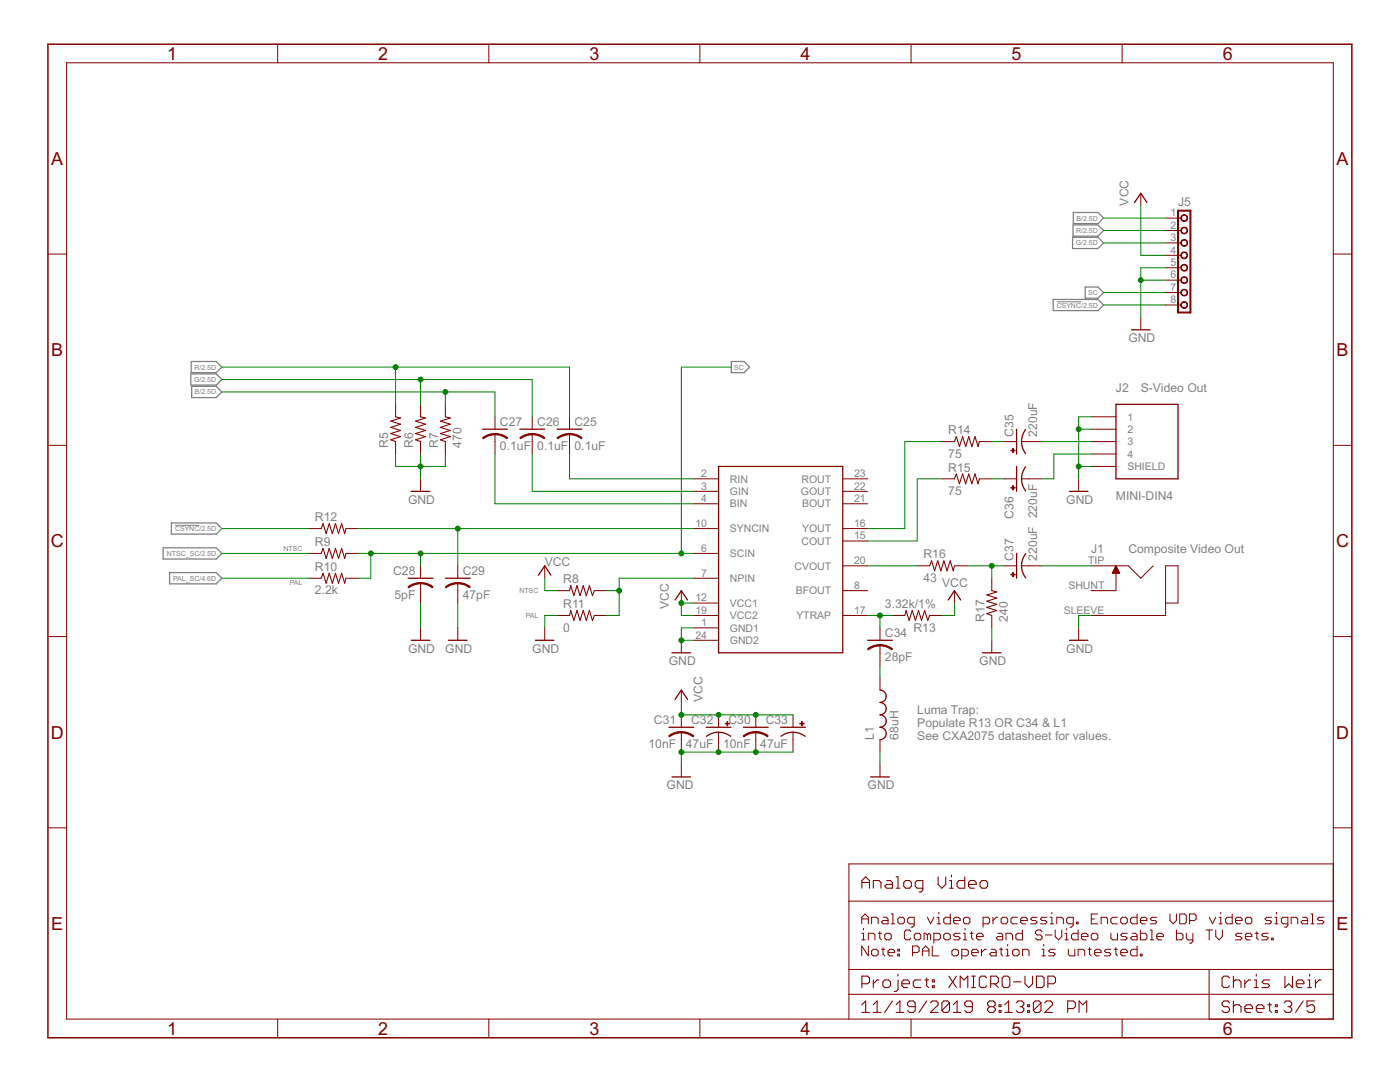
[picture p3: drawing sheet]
<svg xmlns="http://www.w3.org/2000/svg" width="279mm" height="216mm" viewBox="0 0 279 216" stroke-linecap="round" stroke-linejoin="round" font-family="sans-serif">
<path d="M210.2 59.8h8.9l1.1 1.1-1.1 1.1h-8.9zM214.1 47.3h5l1.1 1.2-1.1 1.1h-5zM214.1 44.9h5l1.1 1.1-1.1 1.1h-5zM214.2 42.4h4.9l1.1 1.1-1.1 1.1h-4.9zM216.6 57.3h2.5l1.1 1.1-1.1 1.1h-2.5zM38.1 74.6h5.1l1.1 1.1-1.1 1.1h-5.1zM38.2 72.1h5l1.1 1.2-1.1 1.1h-5zM38.2 77.1h5l1.1 1.1-1.1 1.1h-5zM145.9 72.1h2.6l1.1 1.2-1.1 1.1h-2.6zM32.6 109.3h10.6l1.1 1.1-1.1 1.1h-10.6zM33.8 114.3h9.4l1.1 1.1-1.1 1.1h-9.4zM34.2 104.4h9l1.1 1.1-1.1 1.1h-9z" fill="none" stroke="#808080" stroke-width=".25"/>
<path d="M210.9 60.2h4.9M34.9 104.8h4.9" fill="none" stroke="#808080" stroke-width=".2"/>
<path d="M9.6 8.8h260.2v198.3h-260.2z" fill="none" stroke="#800000" stroke-width=".3"/>
<g fill="none" stroke="#800000" stroke-width=".2">
<path d="M13.3 12.5h252.8v190.8h-252.8zM55.4 8.8v3.7M97.6 8.8v3.7M139.7 8.8v3.7M181.8 8.8v3.7M223.9 8.8v3.7M227.7 38.6v2.4M9.6 50.7h3.7M232.6 43.5h3.1M232.6 46h3.1M232.6 48.5h3.1M232.6 50.9h3.1"/>
<path d="M232.6 53.4h3.1M232.6 55.9h3.1M232.6 58.4h3.1M266.1 50.7h3.7M227.7 63.3v2.5M232.6 60.9h3.1M9.6 88.9h3.7M79 80.7v2.5M79 88.1v2.5M83.9 80.7v2.5M83.9 88.1v2.5M83.9 95.5v2.5"/>
<path d="M88.9 80.7v2.5M88.9 88.1v2.5M98.8 83.2v2.4M98.8 86.6v4M106.2 83.2v2.4M106.2 86.6v4M113.7 83.2v2.4M113.7 86.6v4M138.5 95.5h4.9M138.5 98h4.9M168.2 95.5h4.9M168.2 98h4.9"/>
<path d="M188 95.5h2.5M188 88.1h2.5M195.5 95.5h2.4M195.5 88.1h2.4M200.4 95.5h2.5M200.4 88.1h2.5M203.9 95.5h3.9M203.9 88.1h3.9M215.3 95.5v2.5M217.7 88.1h5M217.7 83.2h5M217.7 85.6h5"/>
<path d="M217.7 90.6h5M217.7 93.1h5M266.1 88.9h3.7M61.6 110.4h2.5M61.6 115.4h2.5M61.6 105.5h2.5M69 110.4h2.5M69 115.4h2.5M69 105.5h2.5M83.9 112.9v2.5M83.9 116.4v3.9M91.4 112.9v2.5"/>
<path d="M91.4 116.4v3.9M108.7 112.9v2.5M111.2 117.9h2.5M118.6 117.9h2.5M136 117.9v2.4M138.5 100.5h4.9M138.5 110.4h4.9M138.5 115.4h4.9M138.5 105.5h4.9M168.2 100.5h4.9M168.2 117.9h4.9M168.2 105.5h4.9"/>
<path d="M168.2 107.9h4.9M168.2 112.9h4.9M183 112.9h2.5M190.5 112.9h2.5M190.5 117.9v2.4M197.9 115.4v2.5M200.4 112.9h2.5M203.9 112.9h3.9M217.7 112.9h7.5l2.5 2.5 2.4-2.5M222 114.3h1.4M222 114.2h1.4M222.1 114.1h1.2"/>
<path d="M222.2 114h1M222.2 113.9h1M222.3 113.7h.8M222.3 113.6h.8M222.4 113.5h.6M222.5 113.4h.4M222.5 113.3h.4M222.6 113.2h.2M222.6 113.1h.2M222.7 112.9h.1M222.7 112.9v5h-5M222.7 112.9l.8 1.5h-1.5z"/>
<path d="M9.6 127h3.7M83.9 125.3v2.5M91.4 125.3v2.5M108.7 125.3v2.5M111.2 122.8h2.5M118.6 122.8h2.5M136 127.8v2.5M136 137.7v2.5M138.5 127.8h4.9M138.5 120.3h4.9M138.5 122.8h4.9M138.5 125.3h4.9"/>
<path d="M168.2 122.8h4.9M175.6 125.3v2.5M175.6 128.8v3.9M175.6 135.2v2.5M178.1 122.8h2.5M185.5 122.8h2.5M197.9 122.8v2.5M197.9 127.8v2.5M215.3 125.3v2.5M232.6 120.3h2.5v-7.4h-2.5v9.9h-14.9M266.1 127h3.7M136 142.6v2.5"/>
<path d="M136 146.1v4M136 152.5v2.5M143.4 142.6v2.5M143.4 146.1v4M150.8 142.6v2.5M150.8 146.1v4M158.3 142.6v2.5M158.3 146.1v4M175.6 147.6v2.5M175.6 152.5v2.5M9.6 165.2h3.7M169.4 179.8h96.7"/>
<path d="M266.1 165.2h3.7M266.1 172.4h-96.7v30.9M169.4 193.4h96.7M169.4 198.4h96.7M172 184.3v-1.3l.6-.6 .7 .6v1.3M172 183.4h1.3M172 186.2h.3v1.3M172 187.5h.6M172.3 185.3v.3M173.3 188.8v1.9l-1.3-1.9v1.9M173.3 187.5v-1.3h1l.3 .4v.9M173.9 184.3v-1.3h1l.4 .4v.9"/>
<path d="M174.3 189.4h.6l.4 .4v.6l-.4 .3h-.6l-.4-.3v-.6zM175.3 186.2h.6M175.6 185.9v1.3l.3 .3M175.9 189.4h.7M176.2 183h.7l.3 .4v.9h-1l-.3-.3 .3-.3h1M176.2 189.1v1.3l.4 .3M176.9 186.2h.6l.4 .4v.6l-.4 .3h-.6l-.3-.3v-.6zM177.2 190.1h1.3v-.3l-.3-.4h-.7l-.3 .4v.6l.3 .3h.7M177.9 184.3h.6M177.9 182.4h.3v1.9M179.2 189.4h.3v.4h-.3zM179.2 190.4h.3v.3h-.3z"/>
<path d="M179.5 183h.7l.3 .4v.6l-.3 .3h-.7l-.3-.3v-.6zM181.8 185.9l-.3-.3h-.7l-.3 .3v1.3l.3 .3h.7l.3-.3M182.1 190.1h1l.3-.3v-.7l-.3-.3h-1v1.9M182.5 184.3h-1l-.4-.3v-.6l.4-.4h1v1.7l-.4 .3h-.3M182.8 186.2h.6l.4 .4v.6l-.4 .3h-.6l-.3-.3v-.6zM184.1 189.8h1.3M184.1 190.7v-1.3l.6-.6 .7 .6v1.3M185.1 183l.6 1.3 .7-1.3M185.1 186.6l-.4-.4h-.3v1.3M185.1 186.6v.9M185.1 186.6l.3-.4 .3 .4v.9M186.1 188.8v1.9h1.3"/>
<path d="M186.4 187.5h1l.3-.3v-.6l-.3-.4h-1v2M187 183h.4v1.3M187 184.3h.7M187.4 182.1v.3M188.3 186.6l.4-.4h.6l.4 .4v.6l-.4 .3h-.6l-.4-.3zM189.7 182.4v1.9h-1l-.4-.3v-.6l.4-.4h1M190 189.8l.3-.4h.7l.3 .4v.6l-.3 .3h-.7l-.3-.3zM190.3 183.7h1.3v-.3l-.3-.4h-.7l-.3 .4v.6l.3 .3h.7M191.6 186.2h-1l-.3 .4 .3 .3h.7l.3 .3-.3 .3h-1M191.9 190.7h1l.4-.3v-.6l-.4-.4h-1v2M192.3 186.2h.3v1.3M192.3 187.5h.6"/>
<path d="M192.6 183h.7l.3 .4v.6l-.3 .3h-.7l-.3-.3v-.6zM192.6 185.3v.3M193.6 186.2h.6M193.9 185.9v1.3l.3 .3M193.9 190.1h1.3v-.3l-.3-.4h-.7l-.3 .4v.6l.3 .3h.7M194.9 186.9h1.3v-.3l-.3-.4h-.7l-.3 .4v.6l.3 .3h.7M195.9 189.4v1.3M196.2 184.3h1l.3-.3v-.6l-.3-.4h-1v2M196.8 189.4h-.3l-.6 .7M197.8 189.4h.7l.3 .4v.9h-1l-.3-.3 .3-.3h1M198.2 183v1.3M199.1 183h-.3l-.6 .7"/>
<path d="M199.1 186.2h.7l.3 .4v.9h-1l-.3-.3 .3-.3h1M199.5 189.4h.6M199.8 189.1v1.3l.3 .3M200.1 183h.7l.3 .4v.6l-.3 .3h-.7l-.3-.3v-.6zM200.8 189.4h.3v1.3M200.8 187.5v-1.3h1l.3 .4v.9M200.8 190.7h.6M201.1 188.4v.4M202.4 189.4h.7l.3 .4v.6l-.3 .3h-.7l-.3-.3v-.6zM203.1 183h-1l-.3 .4v.6l.3 .3h1M203.7 183.7h1.3v-.3l-.3-.4h-.7l-.3 .4v.6l.3 .3h.7M204 185.6v1.9h-.9l-.4-.3v-.6l.4-.4h.9"/>
<path d="M204 190.7v-1.3h1l.4 .4v.9M207 183h-1l-.3 .4 .3 .3h.7l.3 .3-.3 .3h-1M208 185.9l-.4-.3h-.6l-.3 .3v.3l.3 .4h.6l.4 .3v.3l-.4 .3h-.6l-.3-.3M208 190.7h.6M208 189.4h.3v1.3M208.3 188.4v.4M208.6 186.6h1.3M209 183h-1l-.4 .4 .4 .3h.6l.4 .3-.4 .3h-1M209.6 183h.3v1.3M209.6 184.3h.6M209.9 182.1v.3M210.6 185.6v1.3l.6 .6 .7-.6v-1.3"/>
<path d="M210.6 189.4h-1l-.3 .4 .3 .3h.6l.4 .3-.4 .3h-.9M210.9 184.3v-1.3h1l.3 .4v.9M212.6 186.2h.3v1.3M212.6 187.5h.6M212.9 185.3v.3M213.2 189.4v1l.3 .3h1v-1.3M214.2 184.3h-1l-.3-.3v-.6l.3-.4h1v1.7l-.4 .3h-.3M214.8 184h.4v.3h-.4zM215.2 185.6v1.9h-1l-.4-.3v-.6l.4-.4h1M215.2 190.7v-1.3h1l.3 .4v.9M215.8 186.9h1.3v-.3l-.3-.4h-.6l-.4 .4v.6l.4 .3h.6M217.1 189.4h.7"/>
<path d="M217.4 189.1v1.3l.4 .3M217.8 183.4h.6M218.1 186.2h.7l.3 .4v.6l-.3 .3h-.7l-.3-.3v-.6zM218.4 190.1h1.4v-.3l-.4-.4h-.6l-.4 .4v.6l.4 .3h.6M219.1 182.4h-1.3v1.9h1.3M219.8 184.3v-1.3h.9l.3 .4v.9M221.7 186.2v1l.3 .3h1v-1.3M221.7 189.4h-1l-.3 .4 .3 .3h.7l.3 .3-.3 .3h-1M222.4 189.4h.6M222.7 189.1v1.3l.3 .3M223 183h-1l-.3 .4v.6l.3 .3h1M223.7 190.1h1.3v-.3l-.4-.4h-.6l-.3 .4v.6l.3 .3h.6"/>
<path d="M224 183h.6l.4 .4v.6l-.4 .3h-.6l-.3-.3v-.6zM225 186.2h-1l-.3 .4 .3 .3h.6l.4 .3-.4 .3h-.9M226 186.2h.6l.3 .4v.9h-.9l-.4-.3 .4-.3h.9M226.9 182.4v1.9h-.9l-.4-.3v-.6l.4-.4h.9M226.9 188.8v1.9h-.9l-.4-.3v-.6l.4-.4h.9M227.6 183.7h1.3v-.3l-.3-.4h-.7l-.3 .4v.6l.3 .3h.7M227.6 185.6v1.9h1l.3-.3v-.6l-.3-.4h-1M227.6 190.4h.3v.3h-.3zM229.6 187.5h.6M229.6 185.6h.3v1.9M230.9 183h-1l-.3 .4 .3 .3h.6l.4 .3-.4 .3h-.9M230.9 186.9h1.3v-.3l-.4-.4h-.6l-.3 .4v.6l.3 .3h.6"/>
<path d="M233.5 182.4v1.3l.6 .6 .7-.6v-1.3M234.8 185.6v1.9h1l.3-.3v-.6l-.3-.4h-1M235.4 182.4h1l.3 .3v1.3l-.3 .3h-1zM236.7 186.2v1l.4 .3h1M237.4 183.7h1l.3-.3v-.7l-.3-.3h-1v1.9M238.1 186.2v1.7l-.4 .3h-.3M240.7 185.6h1.3M241.3 193.4v9.9M241.3 185.6v1.9M241.3 183l.7 1.3 .6-1.3M242.6 185.6v1.3l.7 .6 .6-.6v-1.3M243.3 183h.3v1.3"/>
<path d="M243.3 184.3h.6M243.6 182.1v.3M245.9 182.4v1.9h-1l-.3-.3v-.6l.3-.4h1M246.6 183.7h1.3v-.3l-.4-.4h-.6l-.3 .4v.6l.3 .3h.6M247.9 186.2h-1l-.3 .4 .3 .3h.6l.4 .3-.4 .3h-.9M248.5 186.9h1.3v-.3l-.3-.4h-.6l-.4 .4v.6l.4 .3h.6M248.9 183h.6l.3 .4v.6l-.3 .3h-.6l-.4-.3v-.6zM250.5 186.2h.6M250.8 185.9v1.3l.3 .3M253.1 186.2h-1l-.3 .4 .3 .3h.7l.3 .3-.3 .3h-1M253.8 183h-1l-.3 .4 .3 .3h.6l.4 .3-.4 .3h-.9M253.8 187.2h.3v.3h-.3z"/>
<path d="M254.4 183h.3v1.3M254.4 184.3h.7M254.7 182.1v.3M257 184.3h-.9l-.4-.3v-.6l.4-.4h.9v1.7l-.3 .3h-.3M257.7 184.3v-1.3h1l.3 .4v.9M260 183h.6l.4 .4v.9h-1l-.3-.3 .3-.3h1M261.6 184.3h.7M261.6 182.4h.3v1.9M264.2 183h-1l-.3 .4 .3 .3h.7l.3 .3-.3 .3h-1M55.4 203.3v3.8M97.6 203.3v3.8M139.7 203.3v3.8"/>
<path d="M181.8 203.3v3.8M223.9 203.3v3.8"/>
</g>
<g fill="none" stroke="#800000" stroke-width=".21">
<path d="M79 83.2l.9 .2-1.9 .6 1.9 .6-1.9 .7 1.9 .6-1.9 .6 1.9 .6-1.9 .7 1 .3M83.9 83.2l1 .2-2 .6 2 .6-2 .7 2 .6-2 .6 2 .6-2 .7 1 .3M88.9 83.2l1 .2-2 .6 2 .6-2 .7 2 .6-2 .6 2 .6-2 .7 1 .3M190.5 95.5l.4-.9 .6 1.9 .6-1.9 .6 1.9 .6-1.9 .7 1.9 .6-1.9 .6 1.9 .3-1M190.5 88.1l.4-1 .6 2 .6-2 .6 2 .6-2 .7 2 .6-2 .6 2 .3-1M64.1 110.4l.4-1 .6 2 .6-2 .6 2 .7-2 .6 2 .6-2 .6 2 .2-1M64.1 105.5l.4-1 .6 2 .6-2 .6 2 .7-2 .6 2 .6-2 .6 2 .2-1M64.1 115.4l.4-1 .6 2 .6-2 .6 2 .7-2 .6 2 .6-2 .6 2 .2-1M113.7 117.9l.2-1 .6 2 .6-2 .7 2 .6-2 .6 2 .6-2 .6 2 .4-1M185.5 112.9l.4-1 .6 2 .6-2 .7 2 .6-2 .6 2 .6-2 .6 2 .3-1M197.9 117.9l1 .2-2 .6 2 .6-2 .7 2 .6-2 .6 2 .6-2 .6 1 .4M113.7 122.8l.2-1 .6 2 .6-2 .7 2 .6-2 .6 2 .6-2 .6 2 .4-1"/>
<path d="M180.6 122.8l.2-1 .6 2 .7-2 .6 2 .6-2 .6 2 .6-2 .7 2 .3-1M172 177.2v-1.5l.8-.7 .7 .7v1.5M172 176.1h1.5M174.3 177.2v-1.5h1.1l.4 .4v1.1M177 175.7h.7l.4 .4v1.1h-1.1l-.4-.4 .4-.3h1.1M178.8 175h.4v2.2M178.8 177.2h.8M180.7 175.7h.8l.4 .4v.7l-.4 .4h-.8l-.3-.4v-.7zM184.2 177.2h-1.2l-.4-.4v-.7l.4-.4h1.2v1.9l-.4 .4h-.4M187.2 175v1.5l.8 .7 .7-.7v-1.5M189.5 175.7h.4v1.5M189.5 177.2h.8"/>
<path d="M189.9 174.6v.4M192.5 175v2.2h-1.1l-.4-.4v-.7l.4-.4h1.1M193.3 176.5h1.5v-.4l-.4-.4h-.7l-.4 .4v.7l.4 .4h.7M196 175.7h.7l.4 .4v.7l-.4 .4h-.7l-.4-.4v-.7zM172 196.3h1.1l.4-.4v-.7l-.4-.4h-1.1v2.3M174.3 195.5v1.6M175.4 195.5h-.4l-.7 .8M176.6 195.5h.7l.4 .4v.8l-.4 .4h-.7l-.4-.4v-.8zM178.1 199.7l-1.5 2.3M179.2 195.5v1.9l-.4 .4h-.3M179.2 194.4v.4M180 196.3h1.5v-.4l-.4-.4h-.7l-.4 .4v.8l.4 .4h.7"/>
<path d="M183.8 195.5h-1.2l-.3 .4v.8l.3 .4h1.2M184.6 195.5h.7M184.9 195.2v1.5l.4 .4M184.9 199.7l-1.5 2.3M186.1 195.5h.4v.4h-.4zM186.1 196.7h.4v.4h-.4zM189.4 194.8l1.5 2.3M190.9 194.8l-1.5 2.3M191.6 197.1v-2.3l.8 .7 .7-.7v2.3M193.9 194.8h.8M193.9 197.1h.8M194.3 194.8v2.3"/>
<path d="M197 195.2l-.4-.4h-.8l-.4 .4v1.5l.4 .4h.8l.4-.4M197.7 196.3h1.2l.3-.4v-.7l-.3-.4h-1.2v2.3M198.5 196.3l.7 .8M200.4 194.8h.7l.4 .4v1.5l-.4 .4h-.7l-.4-.4v-1.5zM202.3 195.9h1.5M204.6 194.8v1.5l.7 .8 .8-.8v-1.5M206.8 194.8h1.2l.4 .4v1.5l-.4 .4h-1.2zM209.1 196.3h1.2l.4-.4v-.7l-.4-.4h-1.2v2.3M245.4 195.2l-.4-.4h-.7l-.4 .4v1.5l.4 .4h.7l.4-.4M246.1 195.9l.4-.4h.8l.4 .4v1.2M246.1 194.8v2.3M246.1 199.7v2.3"/>
<path d="M248.4 195.5v1.6M249.6 195.5h-.4l-.8 .8M250.3 195.5h.4v1.6M250.3 197.1h.8M250.7 194.4v.4M253.4 195.5h-1.2l-.3 .4 .3 .4h.8l.4 .4-.4 .4h-1.1M256.4 194.8v2.3l.8-.8 .7 .8v-2.3M258.7 196.3h1.5v-.4l-.4-.4h-.7l-.4 .4v.8l.4 .4h.7M260.1 199.7l-1.5 2.3M261 195.5h.4v1.6M261 197.1h.7M261.4 194.4v.4"/>
<path d="M262.4 199.7h-1.6v1.2l.8-.4h.4l.4 .4v.7l-.4 .4h-.8l-.4-.4M262.5 195.5v1.6M263.7 195.5h-.4l-.8 .8M172 202h1.5M172 200.5l.8-.8v2.3M174.3 202h1.5M174.3 200.5l.7-.8v2.3M178.8 202h1.6M178.8 200.5l.8-.8v2.3M182.6 200.9h-1.1l-.4-.4v-.4l.4-.4h.8l.3 .4v1.5l-.3 .4h-.8l-.4-.4M185.7 200.1l.4-.4h.7l.4 .4v.4l-1.5 1.5h1.5M189.5 200.1l-.4-.4h-.7l-.4 .4v1.5"/>
<path d="M189.5 200.1v1.5l-.4 .4h-.7l-.4-.4M189.5 200.1l-1.5 1.5M190.3 200.5l.7-.8v2.3M190.3 202h1.5M194.1 200.9h-1.2l-.4-.4v-.4l.4-.4h.8l.4 .4v1.5l-.4 .4h-.8l-.4-.4M197.5 200.9l-.4-.4v-.4l.4-.4h.7l.4 .4v.4l-.4 .4M197.5 200.9l-.4 .4v.3l.4 .4h.7l.4-.4v-.3l-.4-.4M197.5 200.9h.7M199.4 200.5h.4v.4h-.4zM199.4 201.6h.4v.4h-.4zM200.5 202h1.6M200.5 200.5l.8-.8v2.3"/>
<path d="M202.8 200.1l.4-.4h.7l.4 .4v.4l-.4 .4M203.6 200.9h.3M203.9 200.9l.4 .4v.3l-.4 .4h-.7l-.4-.4M205.1 200.5h.4v.4h-.4zM205.1 201.6h.4v.4h-.4zM207.8 200.1l-.4-.4h-.8l-.4 .4v1.5M207.8 200.1v1.5l-.4 .4h-.8l-.4-.4M207.8 200.1l-1.6 1.5M208.5 200.1l.4-.4h.8l.3 .4v.4l-1.5 1.5h1.5M213.1 201.3h1.1l.4-.4v-.8l-.4-.4h-1.1v2.3M215.3 202v-2.3l.8 .8 .8-.8v2.3M245.4 200.1l-.4-.4h-.7l-.4 .4v.4l.4 .4h.7l.4 .4v.3l-.4 .4h-.7l-.4-.4"/>
<path d="M246.1 200.9l.4-.4h.8l.4 .4v1.1M248.4 201.3h1.6v-.4l-.4-.4h-.8l-.4 .4v.7l.4 .4h.8M250.7 201.3h1.5v-.4l-.3-.4h-.8l-.4 .4v.7l.4 .4h.8M253 200.5h.8M253.4 200.1v1.5l.4 .4M254.5 200.5h.4v.4h-.4zM254.5 201.6h.4v.4h-.4zM256.3 200.1l.3-.4h.8l.4 .4v.4l-.4 .4M257 200.9h.4M257.4 200.9l.4 .4v.3l-.4 .4h-.8l-.3-.4"/>
</g>
<g fill="none" stroke="#800000" stroke-width=".25">
<path d="M226.4 40.4l1.3-1.8 1.2 1.8M225.8 65.8h3.7M82.1 98h3.7M96.3 85.6h5M103.7 85.6h5M111.2 85.6h4.9M143.4 93.1h24.8v37.2h-24.8zM202.9 85.6v5M202.9 93.1v4.9M204.7 93.1a3.9 3.9 0 0 0 0 4.9M204.7 85.7a4 4 0 0 0 0 4.8M213.4 98h3.7"/>
<path d="M222.7 80.7h12.4v14.8h-12.4zM81.4 115.4h5M88.9 115.4h4.9M107.5 114.8l1.2-1.9 1.2 1.9M134.7 119.7l1.3-1.8 1.2 1.8M189.3 119.7l1.2-1.8 1.2 1.8M202.9 110.4v5M204.7 110.5a4 4 0 0 0 0 4.8M82.1 127.8h3.7M89.5 127.8h3.7M106.8 127.8h3.8M134.1 130.3h3.7"/>
<path d="M134.7 139.6l1.3-1.9 1.2 1.9M173.1 127.8h5M175.6 137.7a1.24 1.24 0 0 1 1.3 1.2 1.24 1.24 0 0 1-1.3 1.3 1.24 1.24 0 0 1 1.3 1.2 1.24 1.24 0 0 1-1.3 1.2 1.24 1.24 0 0 1 1.3 1.3 1.24 1.24 0 0 1-1.3 1.2 1.24 1.24 0 0 1 1.3 1.3 1.24 1.24 0 0 1-1.3 1.2M196.1 130.3h3.7M213.4 127.8h3.7M133.5 145.1h5M134.1 155h3.7M140.9 145.1h5M143.4 146.1l-1 .1-1.4 .7M143.4 146.1l1 .1 1.4 .7M148.4 145.1h4.9M155.8 145.1h4.9"/>
<path d="M158.3 146.1l-1.1 .1-1.3 .7M158.3 146.1l1 .1 1.4 .7M173.8 155h3.7"/>
</g>
<g fill="#800000" stroke="#800000" stroke-width=".2">
<path d="M113.7 86.5l1.3 .2 1.2 .7-.2 .1-1.3-.6-1-.2z" fill-rule="evenodd"/>
<path d="M111.2 87.4l1.2-.7 1.3-.2v.3l-1 .1-1.4 .6z" fill-rule="evenodd"/>
<path d="M106.2 86.5l1.3 .2 1.2 .7-.1 .1-1.4-.6-1-.2z" fill-rule="evenodd"/>
<path d="M103.7 87.4l1.2-.7 1.3-.2v.3l-1 .1-1.3 .6z" fill-rule="evenodd"/>
<path d="M98.8 86.5l1.3 .2 1.2 .7-.2 .1-1.3-.6-1-.2z" fill-rule="evenodd"/>
<path d="M96.3 87.4l1.2-.7 1.3-.2v.3l-1 .1-1.3 .6z" fill-rule="evenodd"/>
<path d="M83.9 116.2l1.3 .2 1.2 .7-.1 .2-1.4-.7-1-.1z" fill-rule="evenodd"/>
<path d="M81.4 117.1l1.2-.6 1.3-.3v.3l-1.5 .3-.8 .5z" fill-rule="evenodd"/>
<path d="M91.4 116.2l1.3 .2 1.2 .7-.2 .2-1.3-.7-1-.1z" fill-rule="evenodd"/>
<path d="M88.9 117.1l1.1-.6 1.4-.3v.3l-1.5 .3-.9 .5z" fill-rule="evenodd"/>
<path d="M148.3 146.8l1.2-.6 1.3-.2v.2l-1 .1-1.3 .7z" fill-rule="evenodd"/>
<path d="M150.8 146l1.3 .2 1.2 .6-.1 .2-.9-.5-1.5-.3z" fill-rule="evenodd"/>
<path d="M133.5 146.8l1.1-.6 1.4-.2v.2l-1 .1-1.4 .7z" fill-rule="evenodd"/>
<path d="M136 146l1.3 .2 1.2 .6-.2 .2-.9-.5-1.4-.3z" fill-rule="evenodd"/>
<path d="M175.6 128.6l1.4 .2 1.1 .7-.1 .2-.9-.5-1.5-.3z" fill-rule="evenodd"/>
<path d="M173.1 129.5l1.2-.7 1.3-.2v.3l-1 .1-1.3 .7z" fill-rule="evenodd"/>
<path d="M235.8 48a.69 .69 0 0 1 1.1 .1 .69 .69 0 0 1-.4 1 .69 .69 0 0 1-.9-.6h.2a.55 .55 0 0 1 .7-.6 .55 .55 0 0 1 .2 .9 .55 .55 0 0 1-.9-.1l-.2-.2z" fill-rule="evenodd"/>
<path d="M235.8 43.1a.69 .69 0 0 1 1.1 .1 .69 .69 0 0 1-.4 1 .69 .69 0 0 1-.9-.7h.2a.55 .55 0 0 1 .7-.5 .55 .55 0 0 1 .2 .9 .55 .55 0 0 1-.9-.2l-.2-.2z" fill-rule="evenodd"/>
<path d="M235.8 45.6a.69 .69 0 0 1 1.1 0 .69 .69 0 0 1-.4 1.1 .69 .69 0 0 1-.9-.7h.2a.55 .55 0 0 1 .7-.5 .55 .55 0 0 1 .2 .9 .55 .55 0 0 1-.9-.2l-.2-.2z" fill-rule="evenodd"/>
<path d="M235.8 55.5a.69 .69 0 0 1 1.1 0 .69 .69 0 0 1-.4 1.1 .69 .69 0 0 1-.9-.7h.2a.55 .55 0 0 1 .7-.5 .55 .55 0 0 1 .2 .9 .55 .55 0 0 1-.9-.2l-.2-.2z" fill-rule="evenodd"/>
<path d="M235.8 50.5a.69 .69 0 0 1 1.1 .1 .69 .69 0 0 1-.4 1 .69 .69 0 0 1-.9-.7h.2a.55 .55 0 0 1 .7-.5 .55 .55 0 0 1 .2 .9 .55 .55 0 0 1-.9-.2l-.2-.2z" fill-rule="evenodd"/>
<path d="M235.8 53a.69 .69 0 0 1 1.1 .1 .69 .69 0 0 1-.4 1 .69 .69 0 0 1-.9-.7h.2a.55 .55 0 0 1 .7-.5 .55 .55 0 0 1 .2 .9 .55 .55 0 0 1-.9-.2l-.2-.2z" fill-rule="evenodd"/>
<path d="M235.8 58a.68 .68 0 0 1 1.1 0 .68 .68 0 0 1-.4 1.1 .68 .68 0 0 1-.9-.7h.2a.55 .55 0 0 1 .7-.6 .55 .55 0 0 1 .2 .9 .55 .55 0 0 1-.9-.1l-.2-.2z" fill-rule="evenodd"/>
<path d="M235.8 60.4a.68 .68 0 0 1 1.1 .1 .68 .68 0 0 1-.4 1 .68 .68 0 0 1-.9-.6h.2a.55 .55 0 0 1 .7-.6 .55 .55 0 0 1 .2 .9 .55 .55 0 0 1-.9-.2l-.2-.1z" fill-rule="evenodd"/>
</g>
<g fill="#800000" stroke="#800000" stroke-width=".2">
<path d="M202.1 96.9h.1v.8h-.1z"/>
<path d="M201.7 97.3h.9v.1h-.9z"/>
<path d="M202.1 89.5h.1v.8h-.1z"/>
<path d="M201.7 89.8h.9v.2h-.9z"/>
<path d="M202.1 114.2h.1v.9h-.1z"/>
<path d="M201.7 114.6h.9v.1h-.9z"/>
<path d="M159.6 144.3h.9v.2h-.9z"/>
<path d="M160 144h.1v.8h-.1z"/>
<path d="M144.7 144.3h.9v.2h-.9z"/>
<path d="M145.1 144h.1v.8h-.1z"/>
</g>
<path d="M235.1 42h2.5v20.4h-2.5z" fill="none" stroke="#800000" stroke-width=".4"/>
<g fill="none" stroke="#008000" stroke-width=".2">
<path d="M220.2 46h12.4M220.2 48.5h12.4M220.2 43.5h12.4M220.2 58.4h12.4M227.7 41v9.9h4.9M227.7 55.9h4.9M232.6 53.4h-4.9v9.9M44.3 73.3h69.4v9.9M44.3 75.7h61.9v7.5M44.3 78.2h54.5v5M79 73.3v7.4M83.9 75.7v5"/>
<path d="M88.9 78.2v2.5M145.9 73.3h-9.9v37.1M220.2 60.9h12.4M79 90.6v2.5h9.9v-2.5M83.9 90.6v4.9M98.8 90.6v9.9h39.7M106.2 90.6v7.4h32.3M113.7 90.6v4.9h24.8M188 95.5h-5v12.4h-9.9M188 88.1h-7.4v17.4h-7.5M197.9 95.5h2.5M197.9 88.1h2.5"/>
<path d="M207.8 88.1h9.9M215.3 93.1h2.4M215.3 85.6h2.4M217.7 90.6h-7.4v4.9h-2.5M217.7 83.2h-2.4v12.3M44.3 105.5h17.3M44.3 110.4h17.3M44.3 115.4h17.3M71.5 105.5h67M71.5 110.4h67M74 110.4v5h-2.5M83.9 110.4v2.5"/>
<path d="M91.4 105.5v7.4M108.7 115.4v2.5h2.5M121.1 117.9h2.5M138.5 115.4h-14.9v7.4h-2.5M173.1 112.9h9.9M193 112.9h7.4M197.9 112.9v2.5M207.8 112.9h9.9M83.9 120.3v5M91.4 120.3v5M111.2 122.8h-2.5v2.5M138.5 120.3h-2.5v2.5h2.5"/>
<path d="M138.5 125.3h-2.5v2.5h2.5M173.1 122.8h5M175.6 122.8v2.5M175.6 132.7v2.5M190.5 120.3v2.5h-2.5M197.9 125.3v2.5M217.7 122.8h-2.4v2.5M136 140.2v2.4h22.3M158.3 150.1h-22.3v2.4M175.6 150.1v2.4"/>
</g>
<g fill="#008000" stroke="#008000" stroke-width=".2">
<circle cx="79" cy="73.3" r=".49"/>
<circle cx="83.9" cy="75.7" r=".49"/>
<circle cx="88.9" cy="78.2" r=".49"/>
<circle cx="197.9" cy="112.9" r=".49"/>
<circle cx="91.4" cy="105.5" r=".49"/>
<circle cx="83.9" cy="110.4" r=".49"/>
<circle cx="74" cy="110.4" r=".49"/>
<circle cx="136" cy="110.4" r=".49"/>
<circle cx="136" cy="120.3" r=".49"/>
<circle cx="150.8" cy="142.6" r=".49"/>
<circle cx="143.4" cy="142.6" r=".49"/>
<circle cx="136" cy="142.6" r=".49"/>
<circle cx="136" cy="150.1" r=".49"/>
<circle cx="143.4" cy="150.1" r=".49"/>
<circle cx="150.8" cy="150.1" r=".49"/>
<circle cx="136" cy="127.8" r=".49"/>
<circle cx="83.9" cy="93.1" r=".49"/>
<circle cx="215.3" cy="85.6" r=".49"/>
<circle cx="215.3" cy="93.1" r=".49"/>
<circle cx="227.7" cy="55.9" r=".49"/>
<circle cx="123.6" cy="117.9" r=".49"/>
<circle cx="175.6" cy="122.8" r=".49"/>
</g>
<g font-size="4" fill="#800000">
<text x="33.4" y="11.9">1</text>
<text x="75.5" y="11.9">2</text>
<text x="117.6" y="11.9">3</text>
<text x="159.8" y="11.9">4</text>
<text x="201.9" y="11.9">5</text>
<text x="244" y="11.9">6</text>
<text x="10.2" y="32.9">A</text>
<text x="266.8" y="32.9">A</text>
<text x="10.2" y="71.1">B</text>
<text x="266.8" y="71.1">B</text>
<text x="10.1" y="109.2">C</text>
<text x="266.6" y="109.2">C</text>
<text x="10.1" y="147.4">D</text>
<text x="266.6" y="147.4">D</text>
<text x="10.2" y="185.5">E</text>
<text x="266.8" y="185.5">E</text>
<text x="33.4" y="206.5">1</text>
<text x="75.5" y="206.5">2</text>
<text x="117.6" y="206.5">3</text>
<text x="159.8" y="206.5">4</text>
<text x="201.9" y="206.5">5</text>
<text x="244" y="206.5">6</text>
</g>
<g font-size="2.7" fill="#808080">
<text x="225.2" y="41" transform="rotate(-90 225.2 41)">VCC</text>
<text x="235.1" y="41">J5</text>
<text x="225.2" y="68.3">GND</text>
<text x="222.7" y="78.2">J2</text>
<text x="227.7" y="78.2">S-Video Out</text>
<text x="77.5" y="89.4" transform="rotate(-90 77.5 89.4)">R5</text>
<text x="82.5" y="89.4" transform="rotate(-90 82.5 89.4)">R6</text>
<text x="87.4" y="89.4" transform="rotate(-90 87.4 89.4)">R7</text>
<text x="92.1" y="89.4" transform="rotate(-90 92.1 89.4)">470</text>
<text x="99.8" y="89.7">0.1uF</text>
<text x="99.8" y="85">C27</text>
<text x="107.2" y="89.7">0.1uF</text>
<text x="107.2" y="85">C26</text>
<text x="114.7" y="89.7">0.1uF</text>
<text x="114.7" y="85">C25</text>
<text x="189.3" y="86.7">R14</text>
<text x="202.3" y="87.1" transform="rotate(-90 202.3 87.1)">C35</text>
<text x="207" y="87.1" transform="rotate(-90 207 87.1)">220uF</text>
<text x="189.3" y="91.3">75</text>
<text x="189.3" y="94.1">R15</text>
<text x="81.4" y="100.5">GND</text>
<text x="189.3" y="98.8">75</text>
<text x="212.8" y="100.5">GND</text>
<text x="222.7" y="99.8">MINI-DIN4</text>
<text x="62.9" y="104">R12</text>
<text x="202.3" y="103.5" transform="rotate(-90 202.3 103.5)">C36</text>
<text x="62.9" y="109">R9</text>
<text x="62.9" y="113.9">R10</text>
<text x="108.7" y="112.9">VCC</text>
<text x="184.3" y="111.4">R16</text>
<text x="202.3" y="111.9" transform="rotate(-90 202.3 111.9)">C37</text>
<text x="207" y="111.9" transform="rotate(-90 207 111.9)">220uF 220uF</text>
<text x="217.8" y="110.4">J1</text>
<text x="225.2" y="110.4">Composite Video Out</text>
<text x="62.9" y="118.6">2.2k</text>
<text x="78.5" y="114.8">C28</text>
<text x="78.7" y="119.5">5pF</text>
<text x="92.3" y="119.5">47pF</text>
<text x="92.3" y="114.8">C29</text>
<text x="112.4" y="116.4">R8</text>
<text x="184.3" y="116.1">43</text>
<text x="188" y="117.1">VCC</text>
<text x="112.4" y="121.4">R11</text>
<text x="133.5" y="121.6" transform="rotate(-90 133.5 121.6)">VCC</text>
<text x="176.6" y="121.3">3.32k/1%</text>
<text x="196.5" y="124.1" transform="rotate(-90 196.5 124.1)">R17</text>
<text x="201.1" y="124.1" transform="rotate(-90 201.1 124.1)">240</text>
<text x="81.4" y="130.2">GND</text>
<text x="88.9" y="130.2">GND</text>
<text x="106.2" y="130.2">GND</text>
<text x="112.4" y="126">0</text>
<text x="176.6" y="131.9">28pF</text>
<text x="176.6" y="127.2">C34</text>
<text x="182.3" y="126">R13</text>
<text x="212.8" y="130.2">GND</text>
<text x="133.5" y="132.7">GND</text>
<text x="195.4" y="132.7">GND</text>
<text x="140.2" y="140.2" transform="rotate(-90 140.2 140.2)">VCC</text>
<text x="183.1" y="142.4">Luma Trap:</text>
<text x="129.4" y="149.2">10nF</text>
<text x="130.5" y="144.5">C31</text>
<text x="136.9" y="149.2">47uF</text>
<text x="137.9" y="144.5">C32</text>
<text x="144.3" y="149.2">10nF</text>
<text x="145.4" y="144.5">C30</text>
<text x="151.7" y="149.2">47uF</text>
<text x="152.8" y="144.5">C33</text>
<text x="174.4" y="147.6" transform="rotate(-90 174.4 147.6)">L1</text>
<text x="179.3" y="147.6" transform="rotate(-90 179.3 147.6)">68uH</text>
<text x="183.1" y="145">Populate R13 OR C34 &amp; L1</text>
<text x="183.1" y="147.6">See CXA2075 datasheet for values.</text>
<text x="133" y="157.5">GND</text>
<text x="173.1" y="157.5">GND</text>
</g>
<g font-size="2.3" fill="#808080">
<text x="233.6" y="43.2">1</text>
<text x="233.6" y="45.6">2</text>
<text x="233.6" y="48.1">3</text>
<text x="233.6" y="50.6">4</text>
<text x="233.6" y="53.1">5</text>
<text x="233.6" y="55.6">6</text>
<text x="233.6" y="58">7</text>
<text x="233.6" y="60.5">8</text>
<text x="225" y="83.9">1</text>
<text x="225" y="86.4">2</text>
<text x="225" y="88.9">3</text>
<text x="140" y="95.2">2</text>
<text x="170.5" y="95.2">23</text>
<text x="225" y="91.3">4</text>
<text x="225" y="93.8">SHIELD</text>
<text x="140" y="97.7">3</text>
<text x="140" y="100.2">4</text>
<text x="145.7" y="96.3">RIN</text>
<text x="145.7" y="98.8">GIN</text>
<text x="145.7" y="101.3">BIN</text>
<text x="159.9" y="98.8">GOUT</text>
<text x="160" y="96.3">ROUT</text>
<text x="160.1" y="101.3">BOUT</text>
<text x="170.5" y="100.2">21</text>
<text x="170.5" y="97.7">22</text>
<text x="138.8" y="105.1">10</text>
<text x="145.7" y="106.2">SYNCIN</text>
<text x="160.1" y="106.2">YOUT</text>
<text x="170.5" y="107.6">15</text>
<text x="170.5" y="105.1">16</text>
<text x="140" y="110.1">6</text>
<text x="145.7" y="111.2">SCIN</text>
<text x="158.6" y="113.6">CVOUT</text>
<text x="160" y="108.7">COUT</text>
<text x="170.5" y="112.6">20</text>
<text x="217.1" y="112.6">TIP</text>
<text x="138.8" y="120">12</text>
<text x="140" y="115">7</text>
<text x="145.7" y="116.1">NPIN</text>
<text x="158.8" y="118.6">BFOUT</text>
<text x="170.5" y="117.5">8</text>
<text x="213.2" y="117.5">SHUNT</text>
<text x="138.8" y="122.5">19</text>
<text x="140" y="124.9">1</text>
<text x="145.7" y="121.1">VCC1</text>
<text x="145.7" y="123.6">VCC2</text>
<text x="158.9" y="123.6">YTRAP</text>
<text x="170.5" y="122.5">17</text>
<text x="212.3" y="122.5">SLEEVE</text>
<text x="138.8" y="127.4">24</text>
<text x="145.7" y="128.5">GND2</text>
<text x="145.7" y="126">GND1</text>
</g>
<g font-size="1.6" fill="#808080">
<text x="214.8" y="46.5">R/2.5D</text>
<text x="214.8" y="44">B/2.5D</text>
<text x="214.7" y="49">G/2.5D</text>
<text x="217.2" y="58.9">SC</text>
<text x="210.9" y="61.4">CSYNC/2.5D</text>
<text x="38.7" y="76.2">G/2.5D</text>
<text x="38.8" y="73.8">R/2.5D</text>
<text x="146.5" y="73.8">SC</text>
<text x="38.9" y="78.7">B/2.5D</text>
<text x="34.9" y="106">CSYNC/2.5D</text>
<text x="33.3" y="110.9">NTSC_SC/2.5D</text>
<text x="56.6" y="109.9">NTSC</text>
<text x="34.5" y="115.9">PAL_SC/4.6D</text>
<text x="57.8" y="116.6">PAL</text>
<text x="103.7" y="118.4">NTSC</text>
<text x="104.9" y="123.3">PAL</text>
</g>
</svg>
